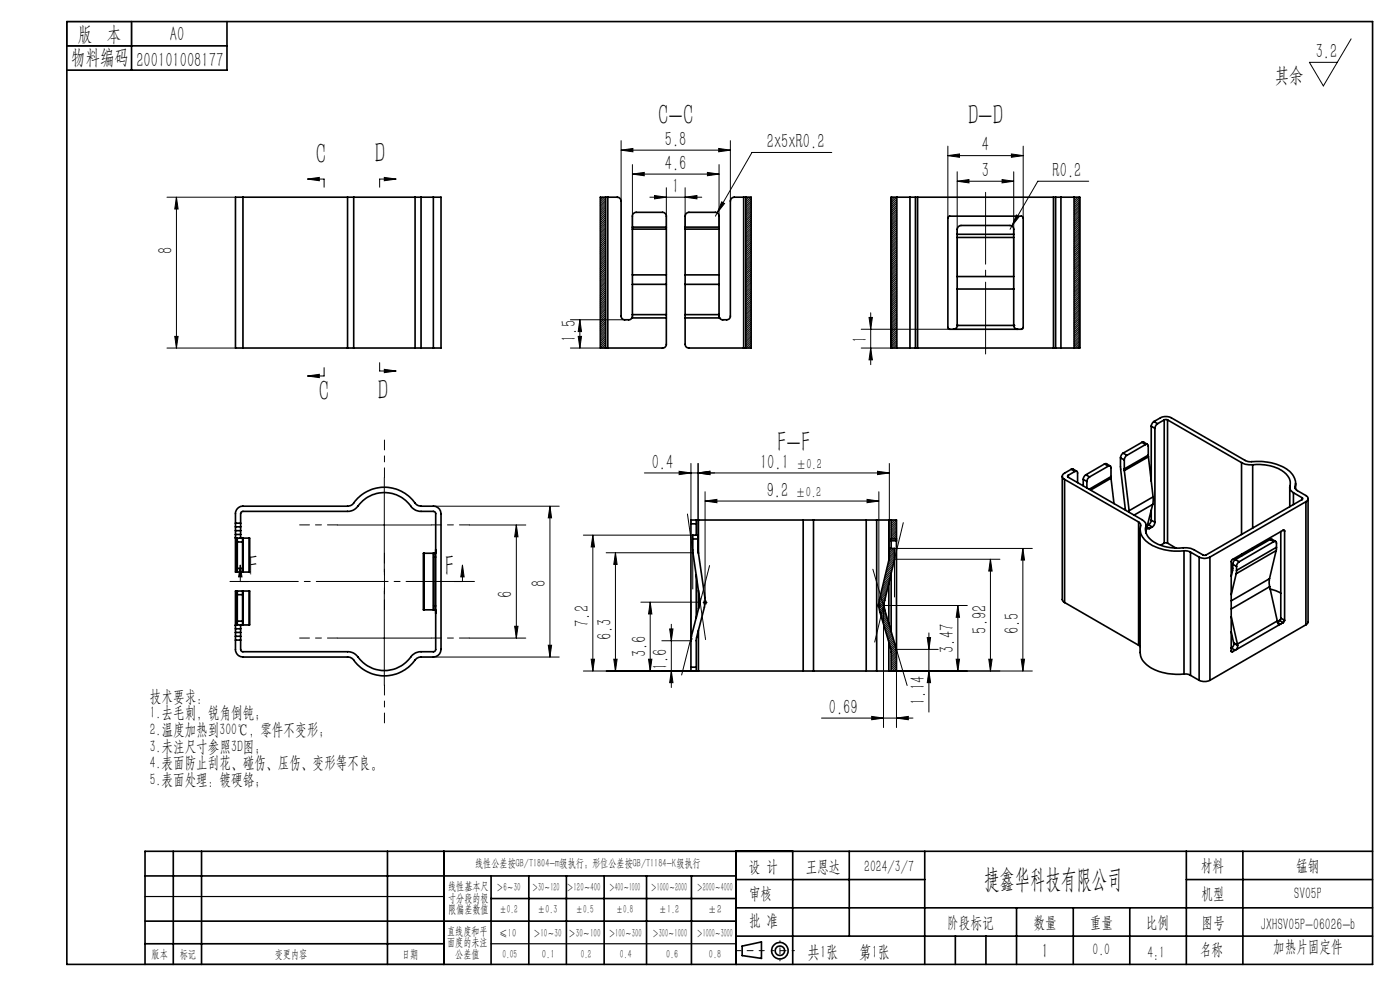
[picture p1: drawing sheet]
<svg xmlns="http://www.w3.org/2000/svg" width="297mm" height="210mm" viewBox="0 0 297 210" stroke-linecap="round" stroke-linejoin="round" font-family="sans-serif">
<g fill="none" stroke="#000" stroke-width=".21">
<path d="M286.6 8.2l-5.9 10-2.9-5h5.9M65.2 38l2.5-.4v.7zM65.2 38h3.6v1.7M81.5 37.6l2.5 .4-2.5 .3zM84 38h-3.5v1.7M131.8 31.8l2.5-.3v.7zM131.8 29.8v12.8M131.8 31.8h23.1M134.2 36.9l2.5-.3v.7zM134.2 34.9v13.7M134.2 36.9h18.3M141.4 39.8v8.8"/>
<path d="M145.3 39.8v8.8M150.1 36.6l2.4 .3-2.4 .4zM152.5 31.5l2.4 .3-2.4 .4zM152.5 34.9v13.7M154.9 29.8v12.8M176.5 32.3h-17l-7.3 12.8M201.1 33l2.5-.3v.7zM201.1 31v15.2M201.1 33h16M203.1 38.4l2.5-.3v.7zM203.1 38.4h12M203.1 36.4v22.3"/>
<path d="M212.6 38.1l2.5 .3-2.5 .4zM214.6 32.7l2.5 .3-2.5 .4zM215.1 36.4v22.3M217.1 31v15.2M231 38.4h-10.8l-5.5 9.5M35.4 41.8h14.6M37.4 41.8v32M37.4 41.8l.4 2.5h-.7zM127.4 41.8v.1M127.8 41.8l-.4 .5M128.2 41.8l-.8 .9M128.5 42l-1.1 1.1"/>
<path d="M128.5 42.4l-1.1 1.2M128.5 42.8l-1.1 1.1M128.5 43.2l-1.1 1.2M128.5 43.7l-1.1 1.1M128.5 44.1l-1.1 1.1M128.5 44.5l-1.1 1.1M128.5 44.9l-1.1 1.1M128.5 45.3l-1.1 1.1M128.5 45.7l-1.1 1.1M128.5 46.1l-1.1 1.1M128.5 46.5l-1.1 1.1M128.5 46.9l-1.1 1.1"/>
<path d="M128.5 47.3l-1.1 1.1M128.5 47.7l-1.1 1.2M128.5 48.1l-1.1 1.2M128.5 48.5l-1.1 1.2M128.5 49l-1.1 1.1M128.5 49.4l-1.1 1.1M128.5 49.8l-1.1 1.1M128.5 50.2l-1.1 1.1M128.5 50.6l-1.1 1.1M128.5 51l-1.1 1.1M128.5 51.4l-1.1 1.1M128.5 51.8l-1.1 1.1"/>
<path d="M128.5 52.2l-1.1 1.1M128.5 52.6l-1.1 1.2M128.5 53l-1.1 1.1M128.5 53.4l-1.1 1.2M128.5 53.9l-1.1 1.1M128.5 54.2l-1.1 1.2M128.5 54.7l-1.1 1.1M128.5 55.1l-1.1 1.1M128.5 55.5l-1.1 1.1M128.5 55.9l-1.1 1.1M128.5 56.3l-1.1 1.1M128.5 56.7l-1.1 1.1"/>
<path d="M128.5 57.1l-1.1 1.1M128.5 57.5l-1.1 1.2M128.5 58l-1.1 1M128.5 58.3l-1.1 1.2M128.5 58.8l-1.1 1.1M128.5 59.2l-1.1 1.1M128.5 59.6l-1.1 1.1M128.5 60l-1.1 1.1M137.9 41.8h11M138.9 41.5l2.5 .3-2.5 .4zM145.3 41.8l2.5-.3v.7zM152.2 45.1l-.4 .8"/>
<path d="M153.1 42.8l.6 .4-1.5 1.9zM158.4 41.8l-.2 .2M158.9 41.8l-.7 .7M159.3 41.8l-1.1 1.1M159.3 42.6l-1.1 1.1M159.3 42.1l-1.1 1.2M159.3 43l-1.1 1.1M159.3 43.4l-1.1 1.1M159.3 43.8l-1.1 1.1M159.3 44.2l-1.1 1.1M159.3 44.6l-1.1 1.1M159.3 45l-1.1 1.1"/>
<path d="M159.3 45.4l-1.1 1.2M159.3 45.8l-1.1 1.1M159.3 46.2l-1.1 1.2M159.3 46.7l-1.1 1.1M159.3 47.1l-1.1 1.1M159.3 47.5l-1.1 1.1M159.3 47.9l-1.1 1.1M159.3 48.3l-1.1 1.1M159.3 48.7l-1.1 1.1M159.3 49.1l-1.1 1.1M159.3 49.5l-1.1 1.1M159.3 49.9l-1.1 1.1"/>
<path d="M159.3 50.3l-1.1 1.1M159.3 50.7l-1.1 1.1M159.3 51.1l-1.1 1.2M159.3 51.5l-1.1 1.2M159.3 52l-1.1 1.1M159.3 52.4l-1.1 1.1M159.3 52.8l-1.1 1.1M159.3 53.2l-1.1 1.1M159.3 53.6l-1.1 1.1M159.3 54l-1.1 1.1M159.3 54.4l-1.1 1.1M159.3 54.8l-1.1 1.1"/>
<path d="M159.3 55.2l-1.1 1.1M159.3 55.6l-1.1 1.2M159.3 56l-1.1 1.1M159.3 56.4l-1.1 1.2M159.3 56.9l-1.1 1.1M159.3 57.2l-1.1 1.2M159.3 57.7l-1.1 1.1M159.3 58.1l-1.1 1.1M159.3 58.5l-1.1 1.1M159.3 58.9l-1.1 1.1M159.3 59.3l-1.1 1.1M159.3 59.7l-1.1 1.1"/>
<path d="M189.5 41.8l-.4 .4M189.9 41.8l-.8 .8M190.3 41.9l-1.2 1.1M190.3 42.3l-1.2 1.1M190.3 42.7l-1.2 1.1M190.3 43.1l-1.2 1.1M190.3 43.5l-1.2 1.2M190.3 43.9l-1.2 1.1M190.3 44.3l-1.2 1.2M190.3 44.7l-1.2 1.2M190.3 45.1l-1.2 1.2M190.3 45.5l-1.2 1.2"/>
<path d="M190.3 46l-1.2 1.1M190.3 46.4l-1.2 1.1M190.3 46.8l-1.2 1.1M190.3 47.2l-1.2 1.1M190.3 47.6l-1.2 1.1M190.3 48l-1.2 1.1M190.3 48.4l-1.2 1.2M190.3 48.8l-1.2 1.1M190.3 49.2l-1.2 1.2M190.3 49.6l-1.2 1.2M190.3 50.1l-1.2 1.1M190.3 50.4l-1.2 1.2"/>
<path d="M190.3 50.9l-1.2 1.1M190.3 51.3l-1.2 1.1M190.3 51.7l-1.2 1.1M190.3 52.1l-1.2 1.1M190.3 52.5l-1.2 1.1M190.3 52.9l-1.2 1.1M190.3 53.3l-1.2 1.1M190.3 53.7l-1.2 1.1M190.3 54.1l-1.2 1.2M190.3 54.5l-1.2 1.2M190.3 55l-1.2 1.1M190.3 55.3l-1.2 1.2"/>
<path d="M190.3 55.8l-1.2 1.1M190.3 56.2l-1.2 1.1M190.3 56.6l-1.2 1.1M190.3 57l-1.2 1.1M190.3 57.4l-1.2 1.1M190.3 57.8l-1.2 1.1M190.3 58.2l-1.2 1.1M190.3 58.6l-1.2 1.2M190.3 59l-1.2 1.1M190.3 59.4l-1.2 1.2M190.3 59.8l-1.2 1.2M214.7 47.9l-.4 .7"/>
<path d="M215.6 45.6l.6 .4-1.5 1.9zM228.2 41.8l-.3 .4M228.7 41.8l-.8 .8M229 41.9l-1.1 1.1M229 42.3l-1.1 1.2M229 42.7l-1.1 1.2M229 43.1l-1.1 1.2M229 43.6l-1.1 1.1M229 43.9l-1.1 1.2M229 44.4l-1.1 1.1M229 44.8l-1.1 1.1M229 45.2l-1.1 1.1"/>
<path d="M229 45.6l-1.1 1.1M229 46l-1.1 1.1M229 46.4l-1.1 1.1M229 46.8l-1.1 1.1M229 47.2l-1.1 1.2M229 47.6l-1.1 1.1M229 48l-1.1 1.2M229 48.5l-1.1 1.1M229 48.9l-1.1 1.1M229 49.3l-1.1 1.1M229 49.7l-1.1 1.1M229 50.1l-1.1 1.1"/>
<path d="M229 50.5l-1.1 1.1M229 50.9l-1.1 1.1M229 51.3l-1.1 1.1M229 51.7l-1.1 1.1M229 52.1l-1.1 1.2M229 52.5l-1.1 1.1M229 52.9l-1.1 1.2M229 53.3l-1.1 1.2M229 53.8l-1.1 1.1M229 54.2l-1.1 1.1M229 54.6l-1.1 1.1M229 55l-1.1 1.1"/>
<path d="M229 55.4l-1.1 1.1M229 55.8l-1.1 1.1M229 56.2l-1.1 1.1M229 56.6l-1.1 1.1M229 57l-1.1 1.2M229 57.4l-1.1 1.2M229 57.8l-1.1 1.2M229 58.2l-1.1 1.2M229 58.7l-1.1 1.1M229 59l-1.1 1.2M229 59.5l-1.1 1.1M229 59.9l-1.1 1.1"/>
<path d="M35.4 73.8h14.6M37.1 71.4h.7l-.4 2.4zM65.2 79.8l2.5-.4v.7zM68.8 78v1.8h-3.6M80.5 76.9v1.8h3.5M81.5 78.3l2.5 .4-2.5 .3zM121 73.8h6.4M121 67.8h11.5M122.7 71.4h.7l-.4 2.4zM123 67.8l.4 2.5h-.7zM123 67.8v6M128.5 60.4l-1.1 1.1"/>
<path d="M128.5 60.8l-1.1 1.1M128.5 61.2l-1.1 1.1M128.5 61.6l-1.1 1.1M128.5 62l-1.1 1.1M128.5 62.4l-1.1 1.2M128.5 62.8l-1.1 1.2M128.5 63.2l-1.1 1.2M128.5 63.7l-1.1 1.1M128.5 64.1l-1.1 1.1M128.5 64.5l-1.1 1.1M128.5 64.9l-1.1 1.1M128.5 65.3l-1.1 1.1"/>
<path d="M128.5 65.7l-1.1 1.1M128.5 66.1l-1.1 1.1M128.5 66.5l-1.1 1.1M128.5 66.9l-1.1 1.1M128.5 67.3l-1.1 1.1M128.5 67.7l-1.1 1.2M128.5 68.1l-1.1 1.2M128.5 68.5l-1.1 1.2M128.5 69l-1.1 1.1M128.5 69.4l-1.1 1.1M128.5 69.8l-1.1 1.1M128.5 70.2l-1.1 1.1"/>
<path d="M128.5 70.6l-1.1 1.1M128.5 71l-1.1 1.1M128.5 71.4l-1.1 1.1M128.5 71.8l-1.1 1.1M128.5 72.2l-1.1 1.1M128.5 72.6l-1.1 1.2M128.5 73.1l-.8 .7M128.5 73.4l-.4 .4M159.3 60.1l-1.1 1.1M159.3 60.5l-1.1 1.2M159.3 61l-1.1 1M159.3 61.3l-1.1 1.2"/>
<path d="M159.3 61.8l-1.1 1.1M159.3 62.2l-1.1 1.1M159.3 62.6l-1.1 1.1M159.3 63l-1.1 1.1M159.3 63.4l-1.1 1.1M159.3 63.8l-1.1 1.1M159.3 64.2l-1.1 1.1M159.3 64.6l-1.1 1.1M159.3 65l-1.1 1.1M159.3 65.4l-1.1 1.2M159.3 65.8l-1.1 1.1M159.3 66.2l-1.1 1.2"/>
<path d="M159.3 66.7l-1.1 1.1M159.3 67.1l-1.1 1.1M159.3 67.5l-1.1 1.1M159.3 67.9l-1.1 1.1M159.3 68.3l-1.1 1.1M159.3 68.7l-1.1 1.1M159.3 69.1l-1.1 1.1M159.3 69.5l-1.1 1.1M159.3 69.9l-1.1 1.1M159.3 70.3l-1.1 1.1M159.3 70.7l-1.1 1.2M159.3 71.1l-1.1 1.2"/>
<path d="M159.3 71.5l-1.1 1.2M159.3 72l-1.1 1.1M159.3 72.4l-1.1 1.1M159.3 72.8l-1 1M159.3 73.2l-.6 .6M159.3 73.6l-.2 .2M182.7 73.8h6.4M182.7 69.8h18.8M184.4 67.3h.7l-.4 2.5zM184.7 73.8l.4 2.5h-.7zM184.7 66.3v11.1M190.3 60.2l-1.2 1.2"/>
<path d="M190.3 60.7l-1.2 1.1M190.3 61.1l-1.2 1.1M190.3 61.5l-1.2 1.1M190.3 61.9l-1.2 1.1M190.3 62.3l-1.2 1.1M190.3 62.7l-1.2 1.1M190.3 63.1l-1.2 1.1M190.3 63.5l-1.2 1.2M190.3 63.9l-1.2 1.1M190.3 64.3l-1.2 1.2M190.3 64.7l-1.2 1.2M190.3 65.1l-1.2 1.2"/>
<path d="M190.3 65.5l-1.2 1.2M190.3 66l-1.2 1.1M190.3 66.4l-1.2 1.1M190.3 66.8l-1.2 1.1M190.3 67.2l-1.2 1.1M190.3 67.6l-1.2 1.1M190.3 68l-1.2 1.1M190.3 68.4l-1.2 1.2M190.3 68.8l-1.2 1.1M190.3 69.2l-1.2 1.2M190.3 69.6l-1.2 1.2M190.3 70.1l-1.2 1.1"/>
<path d="M190.3 70.4l-1.2 1.2M190.3 70.9l-1.2 1.1M190.3 71.3l-1.2 1.1M190.3 71.7l-1.2 1.1M190.3 72.1l-1.2 1.1M190.3 72.5l-1.2 1.1M190.3 72.9l-1 .9M190.3 73.3l-.6 .5M190.3 73.7l-.2 .1M229 60.3l-1.1 1.1M229 60.7l-1.1 1.1M229 61.1l-1.1 1.1"/>
<path d="M229 61.5l-1.1 1.1M229 61.9l-1.1 1.1M229 62.3l-1.1 1.2M229 62.8l-1.1 1.1M229 63.1l-1.1 1.2M229 63.6l-1.1 1.1M229 64l-1.1 1.1M229 64.4l-1.1 1.1M229 64.8l-1.1 1.1M229 65.2l-1.1 1.1M229 65.6l-1.1 1.1M229 66l-1.1 1.1"/>
<path d="M229 66.4l-1.1 1.1M229 66.8l-1.1 1.1M229 67.2l-1.1 1.2M229 67.6l-1.1 1.1M229 68l-1.1 1.2M229 68.5l-1.1 1.1M229 68.9l-1.1 1.1M229 69.3l-1.1 1.1M229 69.7l-1.1 1.1M229 70.1l-1.1 1.1M229 70.5l-1.1 1.1M229 70.9l-1.1 1.1"/>
<path d="M229 71.3l-1.1 1.2M229 71.7l-1.1 1.1M229 72.1l-1.1 1.2M229 72.5l-1.1 1.2M229 72.9l-.9 .9M229 73.3l-.5 .5M229 73.8h-.1M144.1 100l2.5 .3-2.5 .4zM146.6 98.3v12.8M148.1 98.3v15.2M186.2 100l2.5 .3-2.5 .4zM188.7 98.3v18"/>
<path d="M51 119.9l.3 2.5h-.7zM51 119.9v3.5h1.7M71.5 111.4h20M81.5 101.3v20M91.9 107.4h26.7M98.1 119.9l.4 2.5h-.7zM98.1 119.9v3.5h-1.8M99.6 111.4h11.9M109.5 111.4l.4 2.5h-.7zM109.5 111.4v24M116.7 107.4v32M116.7 107.4l.3 2.4h-.7z"/>
<path d="M123.8 113.5h23.2M125.8 113.5v28.8M125.8 113.5l.3 2.5h-.7zM130.6 117.3v25M130.6 117.3l.3 2.4h-.7zM136.7 100.3h52M145.8 109l1.2 8.3h-18.4M147 116.7v8.2M148.1 100.3l2.5-.3v.7zM149.6 106.3l2.5-.4v.7zM149.6 104.3v24M149.6 106.3h36.8"/>
<path d="M150.5 120l-2.2 8.5M183.9 105.9l2.5 .4-2.5 .3zM186.4 104.3v24.7M189.1 116.3l-.4 .5M189.4 110.3l-.3 .4M189.5 116.3l-.8 .9M189.5 119.6l-1.5 1.5M189.7 119l-1.5 1.5M189.8 118.2v8.4M189.8 118.6h22.3M189.8 116.3h29.2M189.8 116.5l-1.1 1.1"/>
<path d="M189.8 116.9l-1.1 1.1M189.8 117.3l-1.2 1.2M189.8 117.7l-1.2 1.2M189.8 118.1l-1.4 1.4M189.8 118.6l-1.5 1.4M189.8 110.3l-.7 .8M190.2 110.4l-1.1 1.1M190.2 110.8l-1.1 1.1M190.2 111.2l-1.1 1.1M190.2 111.6l-1.1 1.1M190.2 112l-1.1 1.1M190.2 112.4l-1.1 1.2"/>
<path d="M190.2 112.8l-1.1 1.1M190.2 113.2l-1.1 1.1M190.2 113.7l-.7 .6M190.2 114l-.3 .3M191.6 110.9l-1.9 8.2M210.1 118.6v23.7M210.1 118.6l.4 2.5h-.7zM217 116.3l.3 2.5h-.7zM217 116.3v26M71.5 135.4h20M81.5 125.4v20M91.9 139.4h26.7"/>
<path d="M99.6 135.4h11.9M109.2 132.8h.7l-.4 2.6zM116.3 136.9h.7l-.3 2.5zM125.4 139.8h.7l-.3 2.5zM130.2 139.8h.7l-.3 2.5zM136 127.7h12.5M137.6 139.8h.7l-.4 2.5zM137.9 127.7v14.6M137.9 127.7l.4 2.5h-.7zM142.1 133.4h.7l-.4 2.5zM142.4 132.4v13.4M146.6 127.4v8.5h-6.2"/>
<path d="M146.7 134.9l-2.1 8.3M148.4 127l1.3 8.7M149.1 127.8h1M149.2 127.5l.7 .7M149.9 127.5l-.7 .7M185.2 120.7l2.5 8.8M185.9 128.4h1M186.1 128.1l.7 .7M187.6 128.1l-1.1 1M187.6 128.5l-1 1M187.6 128.9l-.9 .9M187.6 127.6l-1.1 1.2"/>
<path d="M187.7 127.4l-2.1 8.8M187.7 129.2l-.9 .9M187.7 127.1l-1.6 1.7M187.7 129.5l-.9 .9M187.9 129.8l-1 1M187.9 126.6l-1.5 1.4M187.9 130.2l-.9 .8M188 126l-1.5 1.5M188 130.5l-.9 .9M188.1 125.5l-1.5 1.5M188.1 130.8l-.9 .9M188.2 131.1l-.9 .9"/>
<path d="M188.3 124.9l-1.5 1.6M188.3 131.4l-.9 .9M188.4 124.4l-1.5 1.5M188.4 131.8l-.9 .8M188.5 132.1l-.9 .9M188.5 123.9l-1.5 1.5M188.6 132.4l-.9 .9M188.6 123.3l-1.5 1.5M188.7 132.7l-.9 .9M188.8 122.8l-1.5 1.5M188.8 133l-.9 .9M188.9 133.3l-.9 .9"/>
<path d="M188.9 122.3l-1.5 1.5M188.9 133.6l-.8 .9M189 121.7l-1.5 1.5M189.1 133.9l-1 1M189.2 121.2l-1.6 1.5M189.2 134.3l-1 .9M189.2 134.6l-.9 .9M189.3 120.6l-1.5 1.6M189.3 134.9l-.9 .9M189.4 120.1l-1.5 1.5M189.4 135.2l-.9 .9M189.5 135.5l-.9 .9"/>
<path d="M189.6 135.8l-.9 .9M189.7 136.2l-.9 .8M189.8 136.5l-.9 .9M189.9 136.8l-.9 .9M190 137.1l-.9 .9M190 137.2l2.4 8.2M190.1 137.4l-1 1M190.1 137.8l-1 1M190.2 129.7v8.6M190.2 137.8h8.8M190.2 138.1l-1.1 1.2M190.2 138.5l-1.1 1.2"/>
<path d="M190.2 139l-1.1 1.1M190.2 139.3l-1.1 1.2M190.2 139.8l-1.1 1.1M196.7 135.2h.7l-.3 2.6zM197.1 134.3v16.8M202.8 139.8h.8l-.4 2.5zM203.2 128.4v13.9M203.2 128.4l.4 2.5h-.8zM205.2 128.4h-17.8v25.9M209.8 139.8h.7l-.4 2.5zM216.6 139.8h.7l-.3 2.5zM123.8 142.3h23.9"/>
<path d="M142.4 142.3l.4 2.5h-.7zM174.3 152.3h19.4M184.9 152l2.5 .3-2.5 .4zM190.2 152.3l2.5-.3v.7zM190.2 142.3v12M190.2 140.2l-1.1 1.1M190.2 140.6l-1.1 1.1M190.2 141l-1.1 1.1M190.2 141.4l-.9 .9M190.2 141.8l-.5 .5M190.2 142.2l-.1 .1M197.1 142.3l.3 2.5h-.7z"/>
<path d="M219 142.3h-29.9"/>
</g>
<g fill="none" stroke="#000" stroke-width=".35">
<path d="M14.2 4.6h277v200h-277zM14.2 9.7h34M27.9 4.6v10.3M48.2 4.6v10.3h-34M51.5 41.8h-1.5v32h1.5M51.5 41.8v32M51.5 41.8h22.2M73.7 41.8h1.3M73.7 41.8v32M75 41.8h13.1M75 41.8v32M88.1 41.8h1.2"/>
<path d="M88.1 41.8v32M89.3 41.8v32M89.3 41.8h2.6M91.9 41.8h1.7v32h-1.7M91.9 41.8v32M128.5 41.8h.4M128.5 41.8h-1.1v32h1.1M128.5 41.8v32M128.9 41.8l2.3 .1 .4 .2 .2 .4v24.7l.3 .5 .3 .1h1.2l.5-.4M128.9 41.8v32M134.2 58.3v2M134.2 48.2v.4"/>
<path d="M134.2 48.2v-2.5l.1-.3 .5-.4 6.1 .1 .5 .6v2.5M134.2 58.3h7.2M134.2 48.6h7.2M134.2 48.6v9.7M134.2 48.2h7.2M141.4 58.3v2M141.4 48.2v.4M141.4 48.6v9.7M145.3 58.3v2M145.3 48.2v.4M145.3 48.2l.1-2.6 .2-.3 .5-.3 6 .1 .4 .5v2.6M145.3 58.3h7.2"/>
<path d="M145.3 48.6h7.2M145.3 48.6v9.7M145.3 48.2h7.2M152.5 58.3v2M152.5 48.2v.4M152.5 48.6v9.7M157.8 41.8h.4M157.8 41.8l-2.3 .1-.5 .5-.1 24.9-.2 .4-.4 .1h-1.2l-.5-.4M157.8 41.8v32M158.2 41.8h1.1v32h-1.1M158.2 41.8v32M189.1 41.8v32"/>
<path d="M189.1 41.8h1.2M190.3 41.8h2.7M190.3 41.8v32M193 41.8h1.2M193 41.8v32M194.2 41.8h.5M194.2 41.8v32M194.7 41.8h28.8M194.7 41.8v32M201.2 46h15.8v23.7l-15.6 .1-.3-.2zM203.1 58.7v2.6M203.1 49.7v.7"/>
<path d="M203.1 49.7v-1.3l.5-.5h10.8a.73 .73 0 0 1 .7 .7v1.1M203.1 58.7h12M203.1 50.4h12M203.1 50.4v8.3M203.1 49.7h12M215.1 58.7v2.6M215.1 49.7v.7M215.1 50.4v8.3M223.5 41.8h.4M223.5 41.8v32M223.9 41.8h1.2M223.9 41.8v32"/>
<path d="M225.1 41.8h2.8M225.1 41.8v32M227.9 41.8h1.2v32h-1.2M227.9 41.8v32M229 41.8v32M51.5 73.8h22.2M73.7 73.8h1.3M75 73.8h13.1M88.1 73.8h1.2M89.3 73.8h2.6M128.5 73.8h.4M134.1 67.4h7.3"/>
<path d="M134.2 66.7l-.1 .7M134.2 60.3h7.2M134.2 60.3v6.4M134.2 66.7h7.2M141.4 66.7v.7M141.4 67.4v5.8l-.4 .5-12.1 .1M141.4 60.3v6.4M145.3 66.7v.7M145.3 67.4v5.7l.4 .6 12.1 .1M145.3 60.3h7.2M145.3 60.3v6.4M145.3 66.7h7.2"/>
<path d="M145.3 67.4h7.3M152.5 66.7l.1 .7M152.5 60.3v6.4M157.8 73.8h.4M189.1 73.8h1.2M190.3 73.8h2.7M193 73.8h1.2M194.2 73.8h.5M194.7 73.8h28.8M203.1 69a.76 .76 0 0 1-.8 .8M203.1 69h.1M203.1 61.3h12"/>
<path d="M203.1 61.3v7.7M203.1 69h12M215.1 69a.84 .84 0 0 0 .8 .8M215.1 69h.1M215.1 61.3v7.7M223.5 73.8h.4M223.9 73.8h1.2M225.1 73.8h2.8M227.3 99.5l-1.5 .9a.7 .7 0 0 0-.4 .6 .7 .7 0 0 0 .4 .7M227.3 99.5h.3l.9 .5M227.3 99.5l.7 .5M234.3 98.4l.4-.1 .8 .5"/>
<path d="M234.3 98.4l.8 .5M234.3 98.4l-3.9 2.3M235.1 98.9a.34 .34 0 0 1 .4-.1 .34 .34 0 0 1 .2 .4v1.9M235.1 98.9l-4 2.3M237.7 97.1v2.1l1.1 9M237.7 97.1l.8 .5M238.3 96.1l-.4 .4-.2 .6M238.3 96.1l.8 .5M238.5 99.5v.3M238.5 99.8l1 8.5M238.5 97.6v1.9M239.1 96.6l-.5 .6-.1 .4"/>
<path d="M242.3 93.8h.3l.8 .5M242.3 93.8l-4 2.3M242.3 93.8l.7 .5M243 94.3h.1a.34 .34 0 0 1 .5 .3v1.9M243 94.3l-3.9 2.3M243.6 96.5v.4M243.6 96.5l-5.1 3M243.6 96.9l-5.1 2.9M243.6 96.9l1 8.5M244.2 90.4l.8 .5M244.2 90.4v11.7M244.8 89.4l1.7-.9 1.1-.1 .7 .1 16.5 9.4a12.7 12.7 0 0 1 8.5 1.9 3.3 3.3 0 0 1 1.4 3.4"/>
<path d="M244.8 89.4l-.4 .5-.2 .5M244.8 89.4l.8 .5M245 90.9v19.9M245.6 89.9l-.3 .2-.3 .8M247 89.1h.7M247 89.1l-1.4 .8M247 89.1v26.1M247.7 89.1l15.7 9M247.7 89.1v26.1M263.4 98.1l.8 .4 1.5 .1M263.4 98.1v15.3M265.7 98.6a8.2 8.2 0 0 1 7.6 2.5 3.1 3.1 0 0 1 .3 2.5l.2 .4 .6 .5"/>
<path d="M265.7 98.6v13.4M50 111v.8M50 111v-2a1.56 1.56 0 0 1 1.5-1.6h22.2a2.14 2.14 0 0 0 1.9-1.4 8.1 8.1 0 0 1 12.8 1.1l.9 .3h2.6a1.61 1.61 0 0 1 1.7 1.6l-.1 29a1.65 1.65 0 0 1-1.6 1.4h-2.8a2.1 2.1 0 0 0-1.6 1.3 8.1 8.1 0 0 1-12.9-1.1l-.7-.2h-22.4a1.62 1.62 0 0 1-1.5-1.6v-2M50 114l.1 .2M50 114l.1 7.3M50 111.8v.8M50 113.4v.6M50 111.8h1M50 111h1M50 112.6v.8M50 112.6h1M50 113.4h1"/>
<path d="M50.1 114.2h2.8M50.1 114.2v7.1M50.3 114.2v.8M50.3 115v5.6M50.3 115h1.2M51 111v.8M51 111v-2l.2-.4 .3-.1h22.2a3.2 3.2 0 0 0 2.7-1.8 7 7 0 0 1 11.1 1 2.63 2.63 0 0 0 1.8 .8h2.6l.4 .1 .1 .3v29l-.4 .3h-2.7a3.2 3.2 0 0 0-2.7 1.8 7 7 0 0 1-11-1 2.48 2.48 0 0 0-1.9-.8h-22.3l-.2-.1-.2-.3v-2M51 113.4l.1 .8M51 111.8v.8M51 112.6v.8M51.5 115v-.8v7.1v-.7M51.5 115v5.6"/>
<path d="M52.9 114.2v7.1M90 117.4h-.2v12h.2M90 117.4h1.9M90 117.4v12M91.9 117.4h.1M91.9 117.4v12M92 117.4v.8M92 117.4h.4M92 118.2v10.3M92 118.2h.4M92.4 116.5l-.1 .9M146.6 111.1v24.4"/>
<path d="M146.6 111.1h1.1M147 114.3v2.6l1.4 10.2v.8l-1.8 7.4v6.2M147 114.3v-.8h1.1v.8M147 114.3h1.1M147.7 110.3v.8M147.7 110.3h-1.1v.8M147.7 110.3h.5M147.7 111.1v2.4M148.1 114.3v2.7l1.5 10.8-1.9 7.8v5.9M148.2 110.3h22.2M148.2 110.3v7.1M170.4 110.3h2.2"/>
<path d="M170.4 110.3v32M172.6 110.3h11.2M172.6 110.3v32M183.8 110.3h2.2M183.8 110.3v32M186 110.3h2.6M186 110.3v32M188.6 118.8l.1-2.5h1.1l-.1 2.6-2.1 9 .1 1.6 2.4 8.3 .1 4.5h-1.1M188.6 118.8l-2 8.3a5.1 5.1 0 0 0 .1 2.7l2.4 8.2v4.3M188.6 110.3h.5M188.6 110.3v8.5M189.1 114.3v.4"/>
<path d="M189.1 110.3v4M189.1 114.7v1.6M189.1 110.3h1.1v4M189.1 114.3h1.1M189.1 114.7h1.1M190.2 114.3v.4M190.2 114.7l-.1 23.2M225.4 101v26.2l.4 .6M225.8 101.7l15.7 9M225.8 101.7v26.1M226.6 100.8l-.1 .2 .1 .2M226.6 101.2l15.7 9.1a1.32 1.32 0 0 1 .7 1.8 3.9 3.9 0 0 0 3.1 3.5 12.7 12.7 0 0 0 5.7 .6l.9 .2 2.6 1.4h.4l20.5-11.8"/>
<path d="M226.6 100.8v.4M228 100h.1a.34 .34 0 0 1 .5 .4v2M228 100l-1.4 .8M229.8 101.7v1.3M229.8 101.7l.8 .4M230.4 100.7l-.5 .5-.1 .5M230.4 100.7l.7 .5M230.6 102.1v1.4M231.1 101.2l-.4 .4-.1 .5M235.7 101.1v.4M235.7 101.5l.6 5.3M235.7 101.1l-4.6 2.7"/>
<path d="M235.7 101.5l-4.3 2.5M239.5 108.3v.4M241.5 110.7a.95 .95 0 0 1 .4 1.3 3.8 3.8 0 0 0 2.3 3.6 12.3 12.3 0 0 0 7 1.3M241.5 110.7v26.2M241.9 112.3v26.1a5.1 5.1 0 0 0 4 4l1.9 .5 1.7 .1h1.7M243.1 111.4v1.7M243.3 111.8l.1 .3M243.3 111.8l.6 .3M243.4 112.1h.5M243.4 111.5l-.1 .3M243.4 112.1l-.3 .1M243.4 111.5l-.3 .2"/>
<path d="M243.7 111.3l.7 .5M243.7 111.3l-.3 .2M244.2 110.3l-.1 .5-.4 .5M244.2 110.3l.8 .5M244.2 108.2v2.1M244.4 111.8l-.5 .3M244.5 107l-1.1 4.5M244.5 107l-3.9 2.3M244.6 105.4l-.1 1.6M244.6 105.4l-5.1 2.9M245 110.8l-.2 .6-.4 .4M247 115.2h.7"/>
<path d="M247 115.2l-.8 .5M247.7 115.2l1.8 1.1M251.2 116.9h.7l.7 .2M251.2 116.9v26.1M252.6 117.1l1.8 1.1M252.6 117.1v26.2M254.4 118.2l1 .3 1.3-.3M254.4 118.2v26.1M256.7 118.2v26.1M261.5 119.7v1.2l-.3 1.3M261.5 119.7l.8 .4M262.1 118.7l-.4 .4-.2 .6"/>
<path d="M262.1 118.7l.8 .5M262.9 119.2l-.4 .4-.2 .5M263.4 117.6v.4M265.7 116.2v.4M269.5 114.4h.3l.9 .5M269.5 114.4l-7.4 4.3M269.5 114.4l.7 .5M270.2 114.9a.35 .35 0 0 1 .4 0 .35 .35 0 0 1 .2 .3v.9M270.2 114.9l-7.3 4.3M270.7 116.8l-8.4 4.9M270.7 116.8l-1.4 6M270.8 116.1l-.1 .7"/>
<path d="M270.8 116.1l-8.5 4.9M271.7 112.7v18.4M272.2 112.5l.2-.1 .1 .2M272.2 112.5l-10.8 6.2-.2 .3v19.1M272.2 112.5l.3 .1M272.5 112.6v19M273.6 103.4v4.1M274.4 104.5l1.8 1.1M274.4 104.5v2.5M274.7 103.2l.3 .7 2 1.2a.69 .69 0 0 1 .5 .7 .69 .69 0 0 1-.5 .6M274.7 103.2v.3M274.8 102.5v1.2"/>
<path d="M276.2 105.6l.2 .1-.2 .3M276.2 105.6v.4M277 106.4l-20.3 11.8M277 106.4v26.1M277.5 105.8v26.1l-.5 .6M50 135v.8M50 132.7v.7M50 134.2v.8M50 135.8h1M50 133.4v.8M50 135h1M50 133.4h1"/>
<path d="M50 134.2h1M50.1 132.6l-.1 .1M50.1 125.4l-.1 7.3M50.1 132.6h2.8M50.1 125.4h2.8M50.1 121.3h2.8M50.1 125.4v7.2M50.3 131.8v.8M50.3 125.4v.7M50.3 120.6v.7M50.3 126.1h1.2M50.3 131.8h1.2"/>
<path d="M50.3 126.1v5.7M50.3 120.6h1.2M51 135v.8M51 134.2v.8M51 133.4v.8M51.1 132.6l-.1 .8M51.5 126.1v-.7v7.2v-.8M51.5 126.1v5.7M52.9 125.4v7.2M90 129.4h1.9M91.9 129.4h.1M92 128.5v.9"/>
<path d="M92 129.4h.4M92 128.5h.4M92.3 129.4l.1 .8M146.6 135.5h.1M147.7 121.9v9.1M148.2 125.2v3.9M148.2 133.7v8.6M188.6 123.6v8.7M188.6 136.3v6M189.1 121.6v12.3M225.8 127.8l15.7 9.1M241.5 136.9l.4 .3"/>
<path d="M261.2 138.1l.1 .2 .2-.1M261.2 130.8l1.3 5.8M261.2 134l.5 2.4M261.2 138.1l.3 .1M261.2 137.5l.8 .4M261.2 137.5h.1M261.7 136.4h.1M261.7 136.4v.5l-.5 .6M261.7 136.4l.8 .5M262 137.9l-.5 .3M262.3 121.7l-1.1 4.4M262.3 121v.7"/>
<path d="M262.3 120.1v.9M262.5 136.6v.3M262.5 136.9l-.1 .6-.4 .4M269.3 122.8v1.7M269.3 122.8l-8.1 4.7M269.3 124.5l1.7 7.2M269.3 124.5l-8.1 4.7M269.5 124.9l1.2 .4 1 .5M271 131.7v.3M271 131.7l-8.5 4.9M271 132a.39 .39 0 0 0 .2 .4 .39 .39 0 0 0 .4 0M271 132l.6 .4"/>
<path d="M271.4 131.6l.8 .5M271.4 131.6l-.4 .3M271.6 132.4l-9.6 5.5M271.7 131.1l-.3 .5M271.7 131.1l.8 .5M272.2 132.1l-.6 .3M272.5 131.6l-.3 .5M277 132.5l-20.3 11.8M146.6 141.5v.8h1.1M146.6 141.5h1.1M147.7 141.5v.8M147.7 142.3h.5"/>
<path d="M148.2 142.3h22.2M170.4 142.3h2.2M172.6 142.3h11.2M183.8 142.3h2.2M186 142.3h2.6M188.6 142.3h.5M251.2 143h.9l.5 .3M252.6 143.3l1.8 1M254.4 144.3l.8 .3 1.5-.3M30.8 195.4h125.4M30.8 185.8h125.4M36.8 180.6v24"/>
<path d="M42.8 180.6v24M82.2 180.6v24M94.2 180.6v24M104.2 185.8v18.8M104.2 190.6h52M112.2 185.8v18.8M120.2 185.8v18.8M128.2 185.8v18.8M137.2 185.8v18.8M146.7 185.8v18.8M156.2 180.6v24M156.2 186.6h40"/>
<path d="M156.2 198.6h135M156.2 192.6h135M168.2 180.6v24M180.2 180.6v18M196.2 180.6v24M202.7 198.6v6M209.2 198.6v6M215.7 192.6v12M227.7 192.6v12M239.7 192.6v12M251.7 186.6h39.5M251.7 180.6v24"/>
<path d="M263.7 180.6v24M291.2 180.6h-260.4v24M30.8 200.2h63.4M157.4 200.7l4.1-.9v3.5l-4.1-.6z"/>
<circle cx="165.5" cy="201.7" r="1.74"/>
<circle cx="165.5" cy="201.7" r="1"/>
</g>
<path d="M209.1 76v-36.1" fill="none" stroke="#000" stroke-width=".21" stroke-dasharray="15.2 1.3 1.3 1.3" stroke-dashoffset="-.9"/>
<path d="M48.8 123.3h51.9" fill="none" stroke="#000" stroke-width=".21" stroke-dasharray="15.2 1.3 1.3 1.3" stroke-dashoffset=".7"/>
<path d="M71.6 111.3h-8M81.6 101.3v-8M91.6 111.3h8M71.6 135.3h-8M81.6 121.3v8M81.6 125.3v-8M91.6 135.3h8M81.6 145.3v8" fill="none" stroke="#000" stroke-width=".21" stroke-dasharray="15.2 1.3 1.3 1.3" stroke-dashoffset="13.1"/>
<path d="M162.1 201.7h-6" fill="none" stroke="#000" stroke-width=".21" stroke-dasharray="15.2 1.3 1.3 1.3" stroke-dashoffset="14.1"/>
<path d="M168.5 201.7h-4.8" fill="none" stroke="#000" stroke-width=".21" stroke-dasharray="15.2 1.3 1.3 1.3" stroke-dashoffset="14.7"/>
<path d="M165.5 199.6v4.2" fill="none" stroke="#000" stroke-width=".21" stroke-dasharray="15.2 1.3 1.3 1.3" stroke-dashoffset="15"/>
<path d="M14.2 4.6h13.7v5.1h-13.7zM30.8 190.2h63.4M30.8 204.6h63.4M104.2 200.2h52" fill="none" stroke="#000" stroke-width=".25"/>
<g fill="#000">
<path d="M65.2 38l2.5-.4v.7zM65.2 79.8l2.5-.4v.7z"/>
<path d="M81.5 37.6l2.5 .4-2.5 .3zM81.5 78.3l2.5 .4-2.5 .3z"/>
<path d="M150.1 36.6l2.4 .3-2.4 .4zM134.2 36.9l2.5-.3v.7z"/>
<path d="M152.5 31.5l2.4 .3-2.4 .4zM131.8 31.8l2.5-.3v.7z"/>
<path d="M201.1 33l2.5-.3v.7zM214.6 32.7l2.5 .3-2.5 .4z"/>
<path d="M203.1 38.4l2.5-.3v.7zM212.6 38.1l2.5 .3-2.5 .4z"/>
<path d="M138.9 41.5l2.5 .3-2.5 .4zM145.3 41.8l2.5-.3v.7z"/>
<path d="M153.1 42.8l-.9 2.3 1.5-1.9zM215.6 45.6l-.9 2.3 1.5-1.9z"/>
<path d="M123 67.8l.4 2.5h-.7zM122.7 71.4h.7l-.4 2.4z"/>
<path d="M184.4 67.3h.7l-.4 2.5zM184.7 73.8l.4 2.5h-.7z"/>
<path d="M98.1 119.9l.4 2.5h-.7zM51 119.9l.3 2.5h-.7z"/>
<path d="M116.7 107.4l.3 2.4h-.7zM116.3 136.9h.7l-.3 2.5zM142.1 133.4h.7l-.4 2.5zM142.4 142.3l.4 2.5h-.7zM130.6 117.3l.3 2.4h-.7zM130.2 139.8h.7l-.3 2.5zM125.8 113.5l.3 2.5h-.7zM125.4 139.8h.7l-.3 2.5z"/>
<path d="M148.1 100.3l2.5-.3v.7zM144.1 100l2.5 .3-2.5 .4z"/>
<path d="M148.1 100.3l2.5-.3v.7zM186.2 100l2.5 .3-2.5 .4z"/>
<path d="M217 116.3l.3 2.5h-.7zM216.6 139.8h.7l-.3 2.5z"/>
<path d="M109.2 132.8h.7l-.4 2.6zM109.5 111.4l.4 2.5h-.7zM37.1 71.4h.7l-.4 2.4zM37.4 41.8l.4 2.5h-.7z"/>
<path d="M137.9 127.7l.4 2.5h-.7zM137.6 139.8h.7l-.4 2.5zM196.7 135.2h.7l-.3 2.6zM197.1 142.3l.3 2.5h-.7zM203.2 128.4l.4 2.5h-.8zM202.8 139.8h.8l-.4 2.5zM210.1 118.6l.4 2.5h-.7zM209.8 139.8h.7l-.4 2.5z"/>
<path d="M184.9 152l2.5 .3-2.5 .4zM190.2 152.3l2.5-.3v.7zM149.6 106.3l2.5-.4v.7zM183.9 105.9l2.5 .4-2.5 .3z"/>
</g>
<g font-size="6.3">
<text x="139.6" y="26.5">C-C</text>
<text x="205.4" y="26.5">D-D</text>
<text x="67" y="34.9">C</text>
<text x="79.5" y="34.7">D</text>
<text x="67.6" y="85">C</text>
<text x="80.1" y="84.8">D</text>
<text x="164.9" y="95.8">F-F</text>
<text x="52.8" y="122.2">F</text>
<text x="94.4" y="122.2">F</text>
</g>
<text font-size="5.6" x="208.8" y="188.3">捷鑫华科技有限公司</text>
<g font-size="4.4">
<text x="16.5" y="8.6">版 本</text>
<text x="36.1" y="8.6">A0</text>
<text x="15.1" y="13.7">物料编码</text>
<text x="28.9" y="14.2">200101008177</text>
<text x="270.5" y="17.3">其余</text>
<text x="279.1" y="12.3">3.2</text>
<text x="141" y="31">5.8</text>
<text x="162.7" y="31.5">2x5xR0.2</text>
<text x="208.3" y="32.1">4</text>
<text x="141" y="36">4.6</text>
<text x="142.6" y="40.9">1</text>
<text x="208.3" y="37.5">3</text>
<text x="223.3" y="37.5">R0.2</text>
<text x="36.6" y="53.9" transform="rotate(-90 36.6 53.9)">8</text>
<text x="122.2" y="72.5" transform="rotate(-90 122.2 72.5)">1.5</text>
<text x="183.9" y="72.7" transform="rotate(-90 183.9 72.7)">1</text>
<text x="138.2" y="99.4">0.4</text>
<text x="161.2" y="99.4">10.1</text>
<text x="162.7" y="105.4">9.2</text>
<text x="115.8" y="124.4" transform="rotate(-90 115.8 124.4)">8</text>
<text x="108.7" y="126.9" transform="rotate(-90 108.7 126.9)">6</text>
<text x="124.9" y="133" transform="rotate(-90 124.9 133)">7.2</text>
<text x="129.7" y="135.8" transform="rotate(-90 129.7 135.8)">6.3</text>
<text x="209.3" y="134.4" transform="rotate(-90 209.3 134.4)">5.92</text>
<text x="216.1" y="134.5" transform="rotate(-90 216.1 134.5)">6.5</text>
<text x="137.1" y="139.5" transform="rotate(-90 137.1 139.5)">3.6</text>
<text x="141.6" y="142.2" transform="rotate(-90 141.6 142.2)">1.6</text>
<text x="202.4" y="138.5" transform="rotate(-90 202.4 138.5)">3.47</text>
<text x="196.2" y="149.5" transform="rotate(-90 196.2 149.5)">1.14</text>
<text x="175.8" y="151.4">0.69</text>
<text x="221" y="203.2">1</text>
</g>
<g font-size="3.8">
<text x="171.3" y="203.2">共1张</text>
<text x="182.3" y="203.2">第1张</text>
</g>
<g font-size="3.5">
<text x="31.8" y="148.8">技术要求：</text>
<text x="31.8" y="152.4">1.去毛刺，锐角倒钝；</text>
<text x="31.8" y="155.9">2.温度加热到300℃，零件不变形；</text>
<text x="31.8" y="159.4">3.未注尺寸参照3D图；</text>
<text x="31.8" y="163">4.表面防止刮花、碰伤、压伤、变形等不良。</text>
<text x="31.8" y="166.5">5.表面处理：镀硬铬；</text>
<text x="158.9" y="184.9">设 计</text>
<text x="170.9" y="184.9">王恩达</text>
<text x="183.4" y="184.9">2024/3/7</text>
<text x="254.7" y="184.7">材料</text>
<text x="275" y="184.7">锰钢</text>
<text x="158.9" y="190.8">审核</text>
<text x="254.9" y="190.7">机型</text>
<text x="274.6" y="190.8">SV05P</text>
<text x="158.9" y="196.5">批 准</text>
<text x="200.9" y="196.9">阶段标记</text>
<text x="219.3" y="196.9">数量</text>
<text x="231.2" y="196.9">重量</text>
<text x="243.1" y="196.9">比例</text>
<text x="254.9" y="196.9">图号</text>
<text x="267.5" y="197.3">JXHSV05P-06026-b</text>
<text x="231.8" y="202.5">0.0</text>
<text x="243.4" y="203.2">4:1</text>
<text x="254.5" y="202.5">名称</text>
<text x="270.1" y="201.8">加热片固定件</text>
</g>
<g font-size="3.1">
<text x="168.9" y="99.4">±0.2</text>
<text x="168.8" y="105.4">±0.2</text>
</g>
<g font-size="2.5">
<text x="100.8" y="184">线性公差按GB/T1804-m级执行；形位公差按GB/T1184-K级执行</text>
<text x="95.1" y="188.8">线性基本尺</text>
<text x="95.1" y="191.3">寸分段的极</text>
<text x="105.3" y="189.1">＞6～30</text>
<text x="112.9" y="189.1">＞30～120</text>
<text x="120.2" y="188.9">＞120～400</text>
<text x="129.2" y="188.9">＞400～1000</text>
<text x="138.1" y="189.1">＞1000～2000</text>
<text x="147.8" y="189.1">＞2000～4000</text>
<text x="95.1" y="193.8">限偏差数值</text>
<text x="105.9" y="193.8">±0.2</text>
<text x="114.1" y="193.8">±0.3</text>
<text x="122.2" y="193.8">±0.5</text>
<text x="130.7" y="193.8">±0.8</text>
<text x="139.8" y="193.8">±1.2</text>
<text x="150.2" y="193.8">±2</text>
<text x="32.2" y="203.2">版本</text>
<text x="38.1" y="203.2">标记</text>
<text x="58.3" y="203.2">变更内容</text>
<text x="85.3" y="203.2">日期</text>
<text x="94.8" y="198.3">直线度和平</text>
<text x="94.8" y="200.7">面度的未注</text>
<text x="96.6" y="203.2">公差值</text>
<text x="105.9" y="198.7">≤10</text>
<text x="106.6" y="203.2">0.05</text>
<text x="113.2" y="198.7">＞10～30</text>
<text x="115" y="203.2">0.1</text>
<text x="120.6" y="198.7">＞30～100</text>
<text x="123.2" y="203.2">0.2</text>
<text x="129.1" y="198.7">＞100～300</text>
<text x="131.5" y="203.2">0.4</text>
<text x="138.4" y="198.7">＞300～1000</text>
<text x="141.3" y="203.2">0.6</text>
<text x="147.8" y="198.7">＞1000～3000</text>
<text x="150.4" y="203.2">0.8</text>
</g>
</svg>
